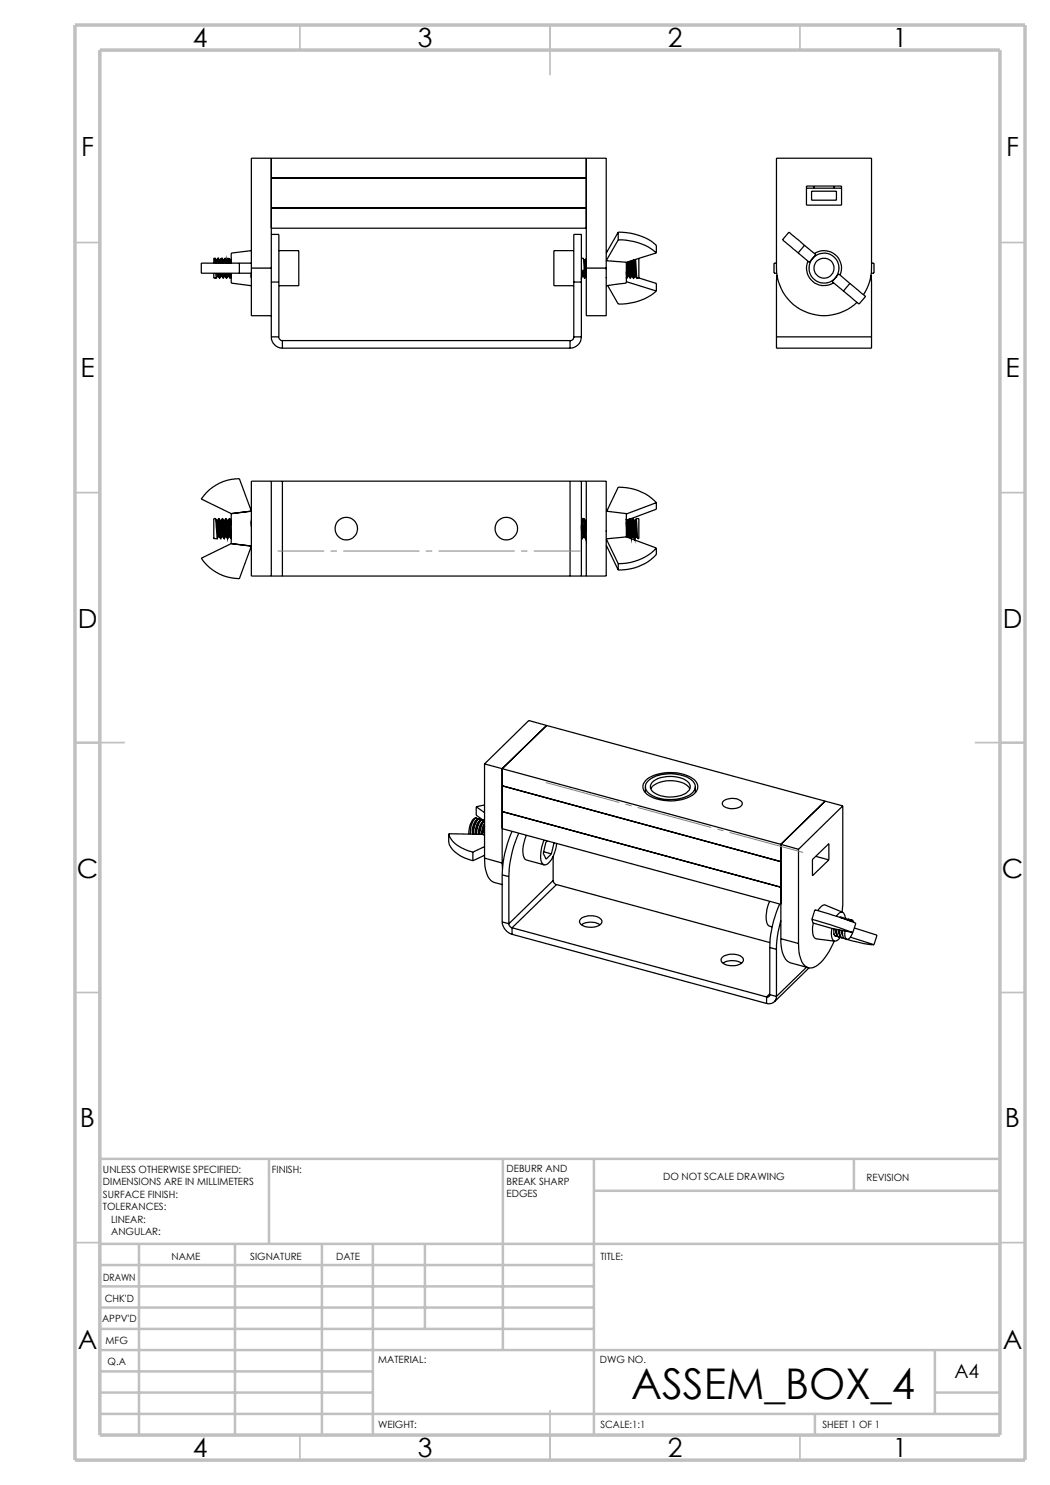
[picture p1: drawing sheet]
<svg xmlns="http://www.w3.org/2000/svg" width="210mm" height="297mm" viewBox="0 0 210 297" stroke-linecap="round" stroke-linejoin="round" font-family="sans-serif">
<g fill="none" stroke="#000" stroke-width=".25">
<path d="M54.3 31.6v22M54.3 35.6h63M117.3 31.6v22M161.3 37.2h7v3.8h-7zM161.3 37.6h7M162.3 38.2h5v1.8h-5zM162.8 37.2v.4M166.8 37.2v.4M42.8 54.6v1h.5l.2-.4M42.9 51.6l.3 .4 .1 .6M42.9 51.6h.1M42.9 51.6l.1 1"/>
<path d="M42.9 51.6h-.1v1M43.2 54.6l.1 1M43.3 52l.1 .6M43.4 54.6l.1 .6h.2l.2 .4 .3-.4M43.5 51.6l-.2 .4h-.2M43.5 51.6l.2 1M43.5 51.6h.1M43.6 54.6l.1 .6M43.6 51.6l.3 .4 .1 .6M43.6 51.6h.1M43.6 51.6l.1 1M43.8 54.6l.1 1"/>
<path d="M43.9 54.6l.1 1M44 52l.1 .6M44.1 54.6l.1 .6M44.2 55.2h.2l.2 .4 .3-.4M44.2 51.6l-.2 .4h-.1M44.2 51.6l.2 1M44.2 51.6h.1M44.3 54.6l.1 .6M44.3 51.6l.4 1M44.3 51.6h.1M44.3 51.6l.1 1M44.5 54.6l.1 1"/>
<path d="M44.6 54.6l.1 1M44.7 52l.1 .6M44.8 54.6l.1 .6M44.9 55.2h.2M44.9 51.6l-.2 .4h-.1M44.9 51.6l.1 1M44.9 51.6h.1M45 54.6v.6M45 55.2l.3 .4 .3-.4M45 51.6l.4 1M45 51.6h.1M45 51.6l.2 1"/>
<path d="M45.2 54.6l.1 1M45.3 54.6l.1 1M45.4 52l.1 .6M45.5 54.6l.1 .6M45.6 55.2h.2l.2 .4M45.6 51.6l-.2 .4h-.1M45.6 51.6l.2 1M45.6 51.6h.2M45.7 54.6l.1 .6M45.8 51.6l.2 .5v.5M45.8 51.6l.1 1M45.9 54.6l.1 1"/>
<path d="M46 52h.1M46 54.6l.1 1M46 55.6h.1M46.1 52l.1 .6M46.2 54.6l.1 .6-.2 .4M46.2 51.8l-.1 .2M46.2 54.6v2l4.1 .5M47.9 52.6h-7.6v2h7.6M47.9 52.6v2M47.9 54.6h2.4M47.9 52.6h2.4M50.2 54.9l.1 .7"/>
<path d="M50.2 55.6h.1M50.3 50.1l-4.1 .5v2M50.3 53.6v9.5h4M50.3 53.6v-22h70.9v22.3M50.3 54.7v.2M50.3 53.6h4M54.3 53.6v2.8M54.3 46.9h1.5v9.5M54.3 56.4h1.5M54.3 56.4v11M54.3 41.6h63M54.3 45.6h63"/>
<path d="M55.8 50.1h4v7h-4M55.8 56.4v11M114.8 56.4v-9.5h1.5v9.5M114.8 50.1h-4v7h4M114.8 56.4h1.5M114.8 56.4v11M116.3 54.1h.5l.1 1.5M116.3 51.6h.4v.2l.3 3.8M116.3 55.5v.1M116.3 55.6h.1M116.3 56.4v11M116.4 54.1l.1 1.1"/>
<path d="M116.6 54.1v1l.3 .5 .3-.4M116.7 51.8l.2 .4 .3 3M116.7 55.2h-.2l-.2 .4M116.9 52h.2M116.9 52l.2 .1 .2 2.2M117.2 55.2h.1M117.3 51.6l-.3 .6M117.3 53.6h3.9v9.5h-3.9zM121.2 55.6h.1M121.2 50.1l.3 .1M121.5 57.1l2.1 3.7a11.2 11.2 0 0 0 7.7-2.6M123.6 48a11.2 11.2 0 0 1 7.7 2.6"/>
<path d="M123.6 46.4a11.5 11.5 0 0 1 7.7 2.7v1.5M123.6 48l-2.4 4.1 4.1 .4M123.6 46.4l-2.4 4.2M123.6 46.4v1.6M125.3 52.5v4.1l-4.1 .5M125.3 55.4v.2M125.3 54.3l.1 1.3M125.3 56.3l6 1.9M125.3 52.4l.3 2.8M125.5 52.4l.1 .4a5 5 0 0 0 .4 2.8l.5-.4M125.6 55.2l-.2 .4h-.1M125.6 55.2h.2"/>
<path d="M125.8 52.3l.2 3.3M125.8 52.3l.3 3.3M126 52.2l.3 3M126.2 52.2l.3 3M126.4 52.1l.3 3.5M126.5 55.2l.2 .4 .3-.4M126.5 52.1l.3 3.5M126.6 52l.4 3.2h.2M126.7 52l.2 .1 .3 3.1M126.7 52h.1M127 55.3l.3 .1M127.1 51.9l.3 3.7"/>
<path d="M127.8 51.7v3.9h-.4l-.2-.4M127.8 55.6l3.5 1.1v1.5M131.3 50.6l-6 1.9M155.3 52.6h-.5v2h.6M155.4 55l-.1 12.4M160.9 49.1l-3.1-2.7-1.3 1.6 3.1 2.6M160.9 49.1l-1.3 1.5M160.9 49.1l2.3 1.8-1.3 1.6-2.3-1.9M161.6 52.2a3.5 3.5 0 0 0 1 4.1 3.5 3.5 0 0 0 4.1 .2M162.5 51.7h.1M162.9 50.7a3.5 3.5 0 0 1 4.2 .3 3.5 3.5 0 0 1 .9 4M170 56.7l3.1 2.6-1.3 1.5-3.1-2.6"/>
<path d="M170 56.7l-1.3 1.5M170 56.7l-2.3-1.9-1.3 1.5 2.3 1.9M172.7 58.9l1-2 .6-2.4v-22.9h-19v22a9.5 9.5 0 0 0 5.8 8.8 9.5 9.5 0 0 0 10.3-1.9M174.2 55l.1 12.4M174.3 52.6h.5v2h-.6M54.3 67.4a2.29 2.29 0 0 0 2.2 2.2M54.3 67.4h1.5M55.8 67.4a.72 .72 0 0 0 .7 .7M56.5 68.1v1.5M56.5 68.1h57.5M56.5 69.6h57.5M114 68.1v1.5"/>
<path d="M114.8 67.4a.72 .72 0 0 1-.8 .7M114.8 67.4h1.5M116.3 67.4a2.29 2.29 0 0 1-2.3 2.2M155.3 67.4v2.2h19v-2.2M155.3 67.4h19M41.3 98.5a9.1 9.1 0 0 1 6.6-2.8l2.4 6.5-4.1 .5-5.9-2.9zM54.3 96.2h2.2M54.3 96.2h-4v19h4M54.3 96.2v19M56.5 96.2v19M56.5 96.2h57.5M114 96.2h2.3"/>
<path d="M114 96.2v19M116.3 96.2h4.9v19h-4.9M116.3 96.2v19M117.3 96.2v19M40.3 111.7l5.9-3 4.1 .5-2.4 6.5a9.3 9.3 0 0 1-7.6-4zM42.8 107.7h.7M42.8 107.5v.2M43.1 103.7h-.3v4M43.3 104.1h.2M43.5 104.1l.2-.4 .3 3.9 .2 .1M43.5 104.1l.3 3.1M43.7 107.3h.2"/>
<path d="M43.7 107.2l-.2 .4M43.7 103.7h.1M43.8 107.2l.2 .4M43.9 107.3h-.2l-.1-.8a4.7 4.7 0 0 0-.5-2.8l.4 4v-.2M44 104.1l-.2-.4 .4 4v-.2M44 104.1h.2l.2-.4 .3 3.9 .2 .1M44 104.1l.3 3.2h.2M44.2 104.1l.3 3.1M44.4 107.3h.2M44.4 107.2l-.2 .4M44.4 103.7h.1M44.5 107.2l.2 .4"/>
<path d="M44.7 104.1l-.2-.4 .4 4v-.2M44.7 104.1h.2l.2-.4 .3 4h.1M44.7 104.1l.3 3.1 .2 .1M44.9 104.1l.3 3.1M45.1 107.3h.2M45.1 107.2l-.2 .4M45.1 103.7h.1M45.2 107.2l.2 .4M45.4 104.1l-.2-.4 .3 4 .1-.2M45.4 104.1l.3 3.1 .2 .1M45.4 104.1h.2M45.6 104.1l.3 3.1 .2 .4"/>
<path d="M45.8 107.3h.2M45.8 107.2l-.2 .4M45.8 103.7h.1M45.9 103.7l.3 4-.1-.5-.3-3.5-.2 .4M45.9 103.7l.2 .4M46.1 104.1h.2M46.1 104.1l.1 1M46.2 102.7v6M50.2 104.3l.1 1M50.3 104v.2M50.3 107.5v.1M54.3 115.2h2.2"/>
<path d="M56.5 115.2h57.5M114 115.2h2.3M116.3 105.1l.2 2.6 .2-.4h.2M116.3 107.7h.2M116.3 103.7h.5M116.3 104l.1 .1M116.3 103.8h.5M116.4 104.1l.3 3.2M116.4 104.1h.2M116.6 104.1l.2 3.2M116.8 103.8l.3 3.9M116.8 103.8l-.2 .3"/>
<path d="M116.8 107.3l.3 .4M117.1 104.1h.1M117.1 107.7h.1M117.2 104.1l.1 .1M117.3 106.4l-.2-2.1-.3-.6 .4 4M117.3 107.6l-.1 .1M117.3 104l-.1 .1M121.2 102.2l4.1 .5v4.7M121.2 106.1v.2M121.2 109.2h.2M121.2 109l2.4 5M121.3 107.7h.1"/>
<path d="M123.6 112.7v1.3M125.2 104.5l.2 3M125.2 107.3l.1 .1M125.3 107.4l-4.1 .4 2.4 4.9M125.3 107.4l6 2.2M125.4 104.1h.2l.3-.4 .3 4-.3-.4-.2 .2M125.6 104.1l.3 3.2M125.7 103.9l-.3 .1M125.8 107.3l-.3-3.1-.3-.5 .3 3.8M125.8 103.7h.1M125.9 103.7l.4 4M125.9 103.7l.3 .4 .3 3.2"/>
<path d="M126.2 104.1h.1M126.2 107.7h.1M126.3 104.1l.3 3.2M126.5 103.7l-.2 .4M126.5 103.7l.4 4-.3-.4-.3 .4M126.5 103.7h.1M126.6 103.7l.4 4M126.6 103.7a8.2 8.2 0 0 1 .5 3.5l.1 .1M126.9 104.1h.1M126.9 107.7h.1M127.2 107.3l-.2 .4M127.2 103.7l-.2 .4 .4 3.2"/>
<path d="M127.2 103.7l.4 4-.2-.4h-.2M127.2 103.7h.6v4h-.2M127.6 107.7h.1M131.3 109.6v1.3a10.3 10.3 0 0 1-7.7 3.1M131.3 109.6a10.1 10.1 0 0 1-7.7 3.1M131.3 100.5a10.3 10.3 0 0 0-7.7-3.1l-2.2 4.8M131.3 100.5v1.3l-5.3 2M131.3 100.5l-6 2.3M96.9 152.8l3.5 .9M96.9 152.8v18.8M100.4 153.7v18.9M100.4 153.7l55.8 15.2"/>
<path d="M100.4 157.2l55.8 15.1M109.3 145.1l-8.9 8.6M109.3 145.1l-3.5-1-8.9 8.7M109.3 145.1l59.3 16.1M129.1 157.3v1.2M129.1 156.1a8.6 8.6 0 0 1 9.8-.1 1.84 1.84 0 0 1-.4 3.1 9 9 0 0 1-9.1-.2 1.78 1.78 0 0 1-.3-2.8zM129.5 156.3a7.5 7.5 0 0 1 7.5-1l1 .4a1.74 1.74 0 0 1 1.1 1.7 1.74 1.74 0 0 1-1.2 1.6 8.2 8.2 0 0 1-8.1-.3 1.56 1.56 0 0 1-.3-2.4zM130.1 157.8a4.8 4.8 0 0 1 5-1.6 3.5 3.5 0 0 1 2.9 1.6M130.5 156.5a6.3 6.3 0 0 1 7-.2 1.36 1.36 0 0 1-.3 2.3 6.4 6.4 0 0 1-6.7-.3 1.24 1.24 0 0 1 0-1.8zM139.1 157.3v1.2M89.7 166.8a5.4 5.4 0 0 0 4 3.4l.9 .2M89.7 166.8a4 4 0 0 0 2.5 4.4l2.4 1"/>
<path d="M89.7 166.8l6.7 .1 .5 .1M94.6 170.4v1.8M95.2 166.6v.2M95.2 164.2a3.9 3.9 0 0 0-.6 2.5M95.2 161.4l1.7 1.1M95.2 161.4v1.7l1.6 1.1M95.3 163.6h-.2a2.79 2.79 0 0 0-1.3 2.6v.6M95.4 164a2.66 2.66 0 0 0-.9 2.8M95.6 163.9l-.3-.3a1.46 1.46 0 0 0-1 1.2l-.2 1.3v.7M95.9 164.4l-.2 .2a3.4 3.4 0 0 0-.5 2M96 163.8h-.1a1.41 1.41 0 0 0-1 1.2l-.2 1.8M96 164.2a2.63 2.63 0 0 0-.9 2.6"/>
<path d="M96.2 164l-.2-.2a2.66 2.66 0 0 0-1.3 2.5v.5M96.5 164.5l-.5 1.2-.2 1.2M96.6 163.9h-.1a1.46 1.46 0 0 0-1 1.3l-.3 1.7M96.7 164.4a2.37 2.37 0 0 0-1 2.5M96.8 165.6l-.2 1.3M96.8 164.2l-.2-.3a2.55 2.55 0 0 0-1.3 2.6v.3M96.9 165l-.3 .7-.1 1.2 .4-1.7M96.9 161l-1.7 .4M96.9 164.2a3.8 3.8 0 0 0-.9 2.7M96.9 164.1a3.4 3.4 0 0 0-1 2.8M96.9 164.7l-.4 .9-.2 1.3M96.9 171.6a6.4 6.4 0 0 0 1.3 4.5l.6 .4 1.6 .4"/>
<path d="M96.9 169.3l-2.3 1.1M96.9 171.1l-2.3 1.1M96.9 171.6l3.5 1M100.4 172.6l.1 1.1M100.4 175l1.4 .3M100.4 175v9.4M100.4 162.3l55.8 15.1M100.4 165.7l55.8 15.2M101.8 175.3v9.4M102.4 166.3a22.3 22.3 0 0 0-2 8.7M103.8 166.6a22.4 22.4 0 0 0-2 8.7M105.3 167.1a6 6 0 0 0-.4 4.6l.4 .3 3.5 1"/>
<path d="M108.7 170.4l1.6 .4M108.8 168a6.2 6.2 0 0 0-.4 4.6 .75 .75 0 0 0 .7 .4 .75 .75 0 0 0 .6-.4 6.8 6.8 0 0 0 1.6-3.9M109.4 168.2l-.2 .2-.5 2.3 .5 1.1 1.1-1M110.6 176.1a.99 .99 0 0 0 .7 .8M110.6 171.2v4.9M110.6 176.1l-8.8 8.6M110.8 168.6l-.5 2.2M111.3 176.9l-8.9 8.7M111.3 176.9l42.7 11.6M144.6 160.3a2.83 2.83 0 0 1 3.8 .3 1.21 1.21 0 0 1-1.2 1.1 2.72 2.72 0 0 1-2.7-.8zM156.2 168.9l3.5 1M156.2 168.9v18.8"/>
<path d="M159.7 169.9v18.8M162.5 171.9l3.3-3.2v3.3l-3.3 3.2zM163.2 171.3l2.6 .7M165 160.2l-8.8 8.7M168.6 161.2v19.7l-.2 1.5M168.6 161.2l-8.9 8.7M100.4 184.4a2.85 2.85 0 0 0 2 2.5M100.4 184.4l1.4 .3M101.8 184.7a.88 .88 0 0 0 .6 .9M102.4 186.9l50.9 13.8M102.4 185.6v1.3M102.4 185.6l50.9 13.8"/>
<path d="M116.2 183.7a3.2 3.2 0 0 1 4.2 .4 1.6 1.6 0 0 1-2 1.4 2.37 2.37 0 0 1-2.5-1.1zM116.3 185a3.6 3.6 0 0 1 3.7 0M144.5 191.4a3.6 3.6 0 0 1 4.1 .2 1 1 0 0 1-1 1.4 3.2 3.2 0 0 1-3.3-.7 .67 .67 0 0 1 .2-.9zM144.6 192.6a3.6 3.6 0 0 1 3.7 0M153.3 199.4v1.3M153.9 180.3a6.7 6.7 0 0 0-.4 4.6l.2 .2 .7 .3M154 198.9a.47 .47 0 0 1-.7 .5M154 189.5l1.3 .4M154 198.9l1.3 .4M154 189.5v9.4M154 198.8l-.7 .6M155.3 199.3a1.49 1.49 0 0 1-2 1.4"/>
<path d="M155.3 189.9v9.4M155.9 180.8a22.4 22.4 0 0 0-1.9 8.7M156.2 184.1l-.7 3.2-.2 2.6M156.2 187.7a5.8 5.8 0 0 0 1.3 4.5l.6 .4 3.5 .9M156.2 187.7l3.5 1M161.3 193.5l-6 5.8M161.8 193.6l-6.9 6.8M162.4 183.9l.6-1.9 4.6 1.4 3.6 1.2-.6 1.9M162.4 183.9l3.7 1.1 4.5 1.5M162.4 183.9l.2 .7 3.7 1.1 4.3 .8M162.6 184.6a3.9 3.9 0 0 0 .4 3l3.9 .6M163.5 182.1l.6-.6a.91 .91 0 0 1 1-.5l3.4 1.5"/>
<path d="M166.4 185.7a2.82 2.82 0 0 0 .4 2.5l.6-.1 .6-.6M166.8 185.8v1.1l.3 .4M166.8 186.7l.3 .5 .4 .1M166.8 188.2a9.9 9.9 0 0 1-4 5.2 1.88 1.88 0 0 1-2.6-1.4l-.3-1.1-.2-2.2M167 187.2l.1 .1M167.1 185.8l.2 1.1M167.1 187.3h.1M167.2 186.2l.1 .2M167.2 185.9l.1 .3M167.3 185.9v.2a1.09 1.09 0 0 0 .4 1.3M167.3 183.3l.4-.5a.7 .7 0 0 1 .8-.4 .7 .7 0 0 1 .5 .8l.1 .5M167.4 185.9a1.89 1.89 0 0 0 .3 1.5h.4"/>
<path d="M167.7 185.9v.6l.3 .5M167.7 187.4l.1 .1M167.9 186v.6M167.9 183.5h.4M167.9 186a1.5 1.5 0 0 0 .5 1.6M168 186a1.41 1.41 0 0 0 .6 1.6h.2M168.1 183.4l.1 .1M168.3 183.6l.3-.1 .2 .3 .4-.1M168.3 186.1l.3 1M168.4 187.6h.1M168.5 186.5v.3M168.5 186.5v-.4a1.64 1.64 0 0 0 .5 1.6"/>
<path d="M168.6 183.5l-.4 .1M168.9 183.8l.3-.1 .2 .2M169 187.8l.4 .1M169 186.2v1.2a.45 .45 0 0 0 .3 .5 .45 .45 0 0 0 .5-.2l.7-1.2M169.4 187.9l3.2 .8 2.2 .2M169.4 184l.5-.1 .1 .2M169.8 183.8l-.4 .2M169.9 184.2a.44 .44 0 0 1 .6-.2 .44 .44 0 0 1 .2 .5M170.1 187.4l4.7 1.5M170.4 184h-.3l-.2 .2M170.9 185.6l4.5 1.4-.6 1.9"/>
<circle cx="164.8" cy="53.6" r="3"/>
<circle cx="164.8" cy="53.7" r="2.01"/>
<circle cx="69.3" cy="105.7" r="2.25"/>
<circle cx="101.3" cy="105.7" r="2.25"/>
</g>
<g fill="none" stroke="#c0c0c0" stroke-width=".35">
<path d="M60 5v5M110 5v10M160 5v5M15 48.5h5M200 48.5h5M15 98.5h5M200 98.5h5M15 148.5h10M195 148.5h10M15 198.5h5M200 198.5h5M15 248.5h5"/>
<path d="M200 248.5h5M60 287v5M110 282v10M160 287v5"/>
</g>
<g fill="none" stroke="#c0c0c0" stroke-width=".5">
<path d="M53.8 231.8v17M100.6 231.8v38.2M118.8 231.8v55.2M118.8 238.2h81.2M170.8 231.8v6.4M200 231.8h-180v55.2M20 248.8h180M20 257.3h98.8M20 253h98.8M27.8 248.8v38.2M47 248.8v38.2M64.4 248.8v38.2"/>
<path d="M74.6 248.8v38.2M85 248.8v17M20 265.8h98.8M20 261.5h98.8M20 278.5h54.6M20 274.3h54.6M20 270h180M187 278.5h13M187 270v12.8M20 282.8h180M163 282.8v4.2"/>
</g>
<path d="M15 5h190v287h-190zM20 10h180v277h-180z" fill="none" stroke="#c0c0c0" stroke-width=".7" stroke-linecap="butt"/>
<path d="M116.1 110.2h-60.6" fill="none" stroke="#808080" stroke-width=".2" stroke-dasharray="15.2 1.3 1.3 1.3" stroke-dashoffset="5.9" stroke-linecap="butt"/>
<path d="M161.7 170.8l-53.6-14.6" fill="none" stroke="#808080" stroke-width=".2" stroke-dasharray="15.2 1.3 1.3 1.3" stroke-dashoffset="-1.1" stroke-linecap="butt"/>
<text font-size="8.5" x="126.3" y="279.7">ASSEM_BOX_4</text>
<g font-size="5.3">
<text x="38.5" y="9.5">4</text>
<text x="83.5" y="9.5">3</text>
<text x="133.6" y="9.5">2</text>
<text x="178.6" y="9.5">1</text>
<text x="16.2" y="31.2">F</text>
<text x="201.2" y="31.2">F</text>
<text x="16.1" y="75.5">E</text>
<text x="201.1" y="75.5">E</text>
<text x="15.5" y="125.5">D</text>
<text x="200.5" y="125.5">D</text>
<text x="15.4" y="175.5">C</text>
<text x="200.4" y="175.5">C</text>
<text x="16" y="225.5">B</text>
<text x="201" y="225.5">B</text>
<text x="15.5" y="269.7">A</text>
<text x="200.5" y="269.7">A</text>
<text x="38.5" y="291.5">4</text>
<text x="83.5" y="291.5">3</text>
<text x="133.6" y="291.5">2</text>
<text x="178.6" y="291.5">1</text>
</g>
<text font-size="3.9" x="190.9" y="275.5">A4</text>
<g font-size="2">
<text x="20.6" y="234.6">UNLESS OTHERWISE SPECIFIED:</text>
<text x="20.6" y="237.1">DIMENSIONS ARE IN MILLIMETERS</text>
<text x="20.6" y="239.6">SURFACE FINISH:</text>
<text x="54.4" y="234.6">FINISH:</text>
<text x="101.3" y="234.5">DEBURR AND</text>
<text x="101.3" y="237">BREAK SHARP</text>
<text x="101.3" y="239.5">EDGES</text>
<text x="132.6" y="236">DO NOT SCALE DRAWING</text>
<text x="173.3" y="236.2">REVISION</text>
<text x="20.6" y="242.1">TOLERANCES:</text>
<text x="22.2" y="244.6">LINEAR:</text>
<text x="22.2" y="247.1">ANGULAR:</text>
<text x="34.3" y="252">NAME</text>
<text x="50" y="251.9">SIGNATURE</text>
<text x="67.2" y="251.9">DATE</text>
<text x="120.1" y="251.9">TITLE:</text>
<text x="20.6" y="256.1">DRAWN</text>
<text x="20.9" y="260.3">CHK'D</text>
<text x="20.4" y="264.4">APPV'D</text>
<text x="21.1" y="268.8">MFG</text>
<text x="21.5" y="273">Q.A</text>
<text x="75.6" y="272.5">MATERIAL:</text>
<text x="120" y="272.5">DWG NO.</text>
<text x="75.6" y="285.5">WEIGHT:</text>
<text x="120.1" y="285.6">SCALE:1:1</text>
<text x="164.5" y="285.6">SHEET 1 OF 1</text>
</g>
</svg>
